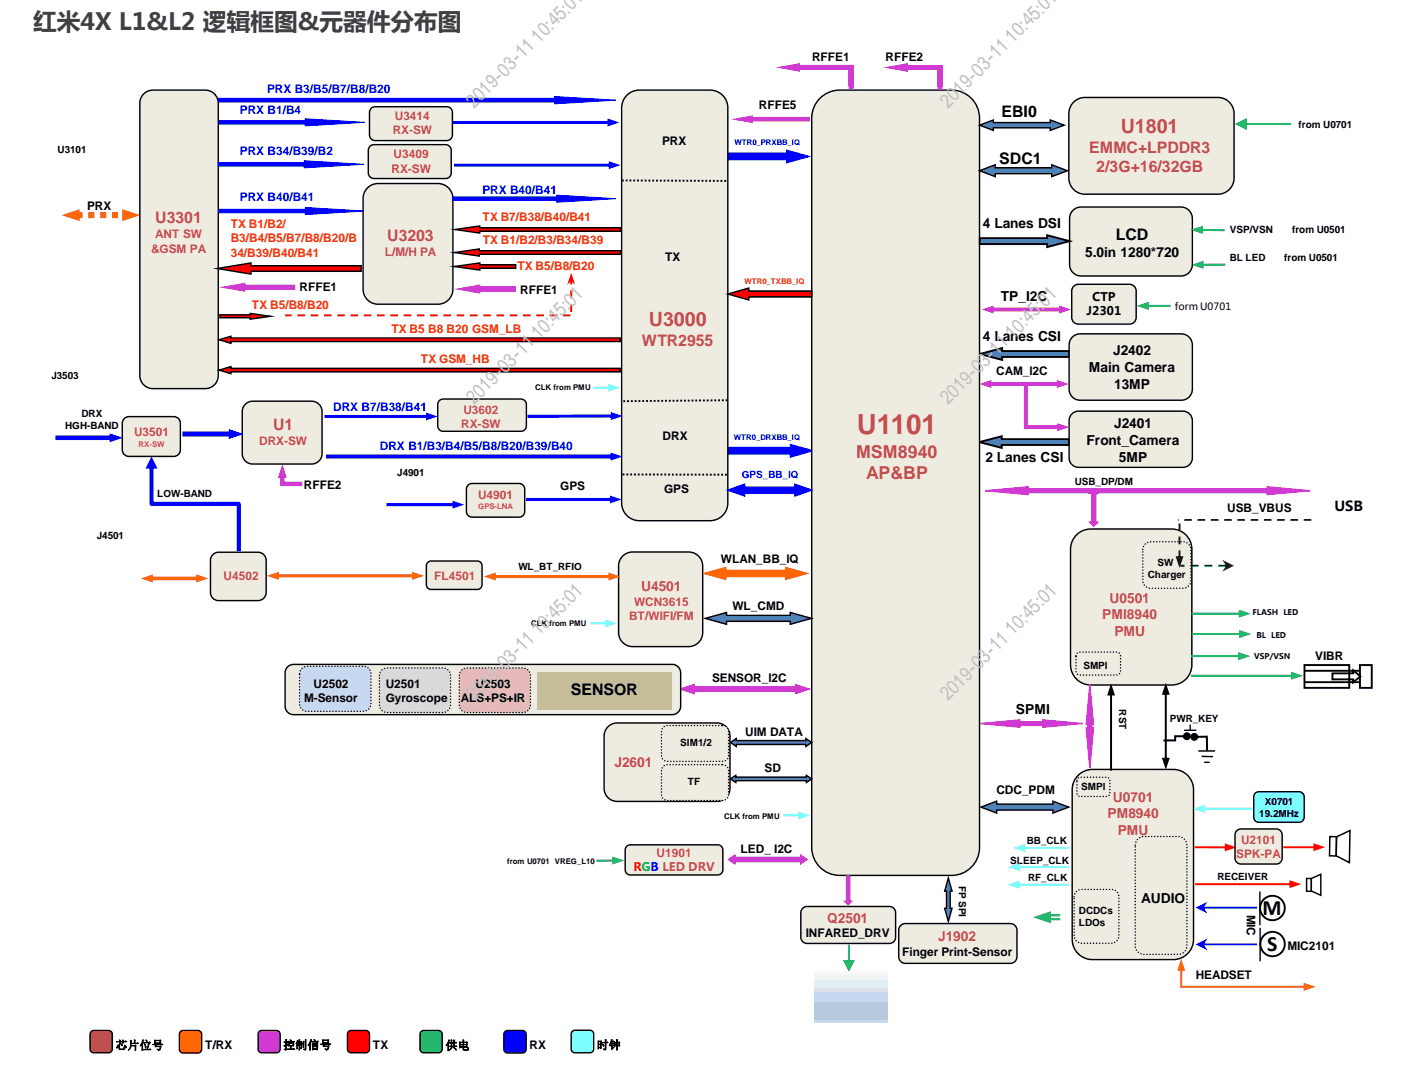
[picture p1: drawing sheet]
<svg xmlns="http://www.w3.org/2000/svg" width="254mm" height="190mm" viewBox="0 0 254 190" stroke-linecap="round" stroke-linejoin="round" font-family="sans-serif">
<path d="M111.9 151.1l.7-.3h15.6a.9 .9 0 0 1 .9 .9v3.6a.9 .9 0 0 1-.9 .9h-15.6a.9 .9 0 0 1-.9-.9v-3.6z" fill-rule="evenodd" fill="#eeece1"/>
<path d="M111.9 151.1l.7-.3h15.6a.9 .9 0 0 1 .9 .9v3.6a.9 .9 0 0 1-.9 .9h-15.6a.9 .9 0 0 1-.9-.9v-3.6z" fill="none" stroke="#000" stroke-width=".25"/>
<path d="M78.5 71.5l.6-.3h14a.96 .96 0 0 1 .9 1v3.8a.96 .96 0 0 1-.9 1h-14a.96 .96 0 0 1-.9-1v-3.8z" fill-rule="evenodd" fill="#eeece1"/>
<path d="M78.5 71.5l.6-.3h14a.96 .96 0 0 1 .9 1v3.8a.96 .96 0 0 1-.9 1h-14a.96 .96 0 0 1-.9-1v-3.8z" fill="none" stroke="#000" stroke-width=".25"/>
<path d="M129.3 27.4h11.3v-.5l3.7 1-3.7 1.1v-.5h-11.3z" fill-rule="evenodd" fill="#00f"/>
<path d="M129.3 27.4h11.3v-.5l3.7 1-3.7 1.1v-.5h-11.3z" fill="none" stroke="#00f" stroke-width=".34"/>
<path d="M130 79.9h11.2v-.5l3.8 1.1-3.8 1v-.5h-11.2z" fill-rule="evenodd" fill="#00f"/>
<path d="M130 79.9h11.2v-.5l3.8 1.1-3.8 1v-.5h-11.2z" fill="none" stroke="#00f" stroke-width=".34"/>
<path d="M175 63.2l4-1.1v.6h12.1v1h-12.1v.6z" fill-rule="evenodd" fill="#4f81bd"/>
<path d="M175 63.2l4-1.1v.6h12.1v1h-12.1v.6z" fill="none" stroke="#000" stroke-width=".34"/>
<path d="M174.9 78.9l4-1v.5h12v1h-12v.6z" fill-rule="evenodd" fill="#4f81bd"/>
<path d="M174.9 78.9l4-1v.5h12v1h-12v.6z" fill="none" stroke="#000" stroke-width=".34"/>
<path d="M146.2 17.9a5 5 0 0 1 3.8-1.8h20a5 5 0 0 1 5 5v130.2a5 5 0 0 1-5 5h-20a5 5 0 0 1-5-5v-130.2a5 5 0 0 1 1.2-3.2z" fill-rule="evenodd" fill="#eeece1"/>
<path d="M146.2 17.9a5 5 0 0 1 3.8-1.8h20a5 5 0 0 1 5 5v130.2a5 5 0 0 1-5 5h-20a5 5 0 0 1-5-5v-130.2a5 5 0 0 1 1.2-3.2z" fill="none" stroke="#000" stroke-width=".25"/>
<path d="M112 17a3.2 3.2 0 0 1 2.2-.9h12.6a3.2 3.2 0 0 1 3.2 3.1v70.6a3.2 3.2 0 0 1-3.2 3.2h-12.6a3.2 3.2 0 0 1-3.2-3.2v-70.6a3.2 3.2 0 0 1 1-2.2z" fill-rule="evenodd" fill="#eeece1"/>
<path d="M112 17a3.2 3.2 0 0 1 2.2-.9h12.6a3.2 3.2 0 0 1 3.2 3.1v70.6a3.2 3.2 0 0 1-3.2 3.2h-12.6a3.2 3.2 0 0 1-3.2-3.2v-70.6a3.2 3.2 0 0 1 1-2.2z" fill="none" stroke="#000" stroke-width=".25"/>
<path d="M192 18l1.1-.5 .7-.1h23.8a2.88 2.88 0 0 1 2.8 2.9v11.5a2.88 2.88 0 0 1-2.8 2.9h-23.8a2.88 2.88 0 0 1-2.9-2.9v-11.5a2.87 2.87 0 0 1 1.1-2.3z" fill-rule="evenodd" fill="#eeece1"/>
<path d="M192 18l1.1-.5 .7-.1h23.8a2.88 2.88 0 0 1 2.8 2.9v11.5a2.88 2.88 0 0 1-2.8 2.9h-23.8a2.88 2.88 0 0 1-2.9-2.9v-11.5a2.87 2.87 0 0 1 1.1-2.3z" fill="none" stroke="#000" stroke-width=".25"/>
<path d="M191.5 60.2l.9-.5 .5-.1h18.1a1.98 1.98 0 0 1 2 2v7.9a1.98 1.98 0 0 1-2 2h-18.1a1.98 1.98 0 0 1-1.9-2v-7.9v-.5z" fill-rule="evenodd" fill="#eeece1"/>
<path d="M191.5 60.2l.9-.5 .5-.1h18.1a1.98 1.98 0 0 1 2 2v7.9a1.98 1.98 0 0 1-2 2h-18.1a1.98 1.98 0 0 1-1.9-2v-7.9v-.5z" fill="none" stroke="#000" stroke-width=".25"/>
<path d="M191.7 37.6l.9-.6h.5h17.8a2.06 2.06 0 0 1 2.1 2v8.2a2.06 2.06 0 0 1-2.1 2.1h-17.8a2.06 2.06 0 0 1-2-2.1v-8.2v-.5z" fill-rule="evenodd" fill="#eeece1"/>
<path d="M191.7 37.6l.9-.6h.5h17.8a2.06 2.06 0 0 1 2.1 2v8.2a2.06 2.06 0 0 1-2.1 2.1h-17.8a2.06 2.06 0 0 1-2-2.1v-8.2v-.5z" fill="none" stroke="#000" stroke-width=".25"/>
<path d="M191.5 73.9l.7-.4 .4-.1h18.7a1.67 1.67 0 0 1 1.7 1.7v6.7a1.67 1.67 0 0 1-1.7 1.6h-18.7a1.67 1.67 0 0 1-1.6-1.6v-6.7v-.5z" fill-rule="evenodd" fill="#eeece1"/>
<path d="M191.5 73.9l.7-.4 .4-.1h18.7a1.67 1.67 0 0 1 1.7 1.7v6.7a1.67 1.67 0 0 1-1.7 1.6h-18.7a1.67 1.67 0 0 1-1.6-1.6v-6.7v-.5z" fill="none" stroke="#000" stroke-width=".25"/>
<path d="M83.6 86.6l.7-.3h8.4a1 1 0 0 1 1 1v4a1 1 0 0 1-1 1h-8.4a1 1 0 0 1-1-1v-4z" fill-rule="evenodd" fill="#eeece1"/>
<path d="M83.6 86.6l.7-.3h8.4a1 1 0 0 1 1 1v4a1 1 0 0 1-1 1h-8.4a1 1 0 0 1-1-1v-4z" fill="none" stroke="#000" stroke-width=".25"/>
<path d="M111.1 32.2l18.9 .1M111.3 71.6l18.7-.1M111.2 84.7l19 .1" fill="none" stroke="#000" stroke-width=".34" stroke-dasharray=".3 .3" stroke-linecap="butt"/>
<path d="M130 87.5l3-1.1v.6h9v-.6l3 1.1-3 1.1v-.6h-9v.6z" fill-rule="evenodd" fill="#00f"/>
<path d="M130 87.5l3-1.1v.6h9v-.6l3 1.1-3 1.1v-.6h-9v.6z" fill="none" stroke="#00f" stroke-width=".25"/>
<path d="M175 30.5l2.8-1.1v.6h10.1v-.6l2.8 1.1-2.8 1v-.5h-10.1v.5z" fill-rule="evenodd" fill="#4f81bd"/>
<path d="M175 30.5l2.8-1.1v.6h10.1v-.6l2.8 1.1-2.8 1v-.5h-10.1v.5z" fill="none" stroke="#000" stroke-width=".25"/>
<path d="M175 22.4l2.4-1v.5h10.2v-.5l2.5 1-2.5 .9v-.5h-10.2v.5z" fill-rule="evenodd" fill="#4f81bd"/>
<path d="M175 22.4l2.4-1v.5h10.2v-.5l2.5 1-2.5 .9v-.5h-10.2v.5z" fill="none" stroke="#000" stroke-width=".25"/>
<path d="M111.4 99.1l1-.5h.6h10a2.51 2.51 0 0 1 2.5 2.5v11.8a2.51 2.51 0 0 1-2.5 2.5h-10a2.51 2.51 0 0 1-2.5-2.5v-11.8a2.5 2.5 0 0 1 .9-2z" fill-rule="evenodd" fill="#eeece1"/>
<path d="M111.4 99.1l1-.5h.6h10a2.51 2.51 0 0 1 2.5 2.5v11.8a2.51 2.51 0 0 1-2.5 2.5h-10a2.51 2.51 0 0 1-2.5-2.5v-11.8a2.5 2.5 0 0 1 .9-2z" fill="none" stroke="#000" stroke-width=".25"/>
<path d="M126 102.4l3.6-1v.5h10.8v-.5l3.6 1-3.6 1v-.5h-10.8v.5z" fill-rule="evenodd" fill="#f60"/>
<path d="M126 102.4l3.6-1v.5h10.8v-.5l3.6 1-3.6 1v-.5h-10.8v.5z" fill="none" stroke="#f60" stroke-width=".34"/>
<path d="M126 110.4l3.8-1.1v.6h11.4v-.6l3.7 1.1-3.7 1.1v-.6h-11.4v.6z" fill-rule="evenodd" fill="#4f81bd"/>
<path d="M126 110.4l3.8-1.1v.6h11.4v-.6l3.7 1.1-3.7 1.1v-.6h-11.4v.6z" fill="none" stroke="#000" stroke-width=".25"/>
<path d="M26.9 103h8.5v.6h-8.5zM25.2 103.3l2.1-.7v1.4zM35.1 102.6l2.1 .7-2.1 .7z" fill="#f60"/>
<path d="M37.9 99.2l.7-.5 .4-.1h7.1a1.44 1.44 0 0 1 1.4 1.4v5.8a1.44 1.44 0 0 1-1.4 1.4h-7.1a1.44 1.44 0 0 1-1.4-1.4v-5.8z" fill-rule="evenodd" fill="#eeece1"/>
<path d="M37.9 99.2l.7-.5 .4-.1h7.1a1.44 1.44 0 0 1 1.4 1.4v5.8a1.44 1.44 0 0 1-1.4 1.4h-7.1a1.44 1.44 0 0 1-1.4-1.4v-5.8z" fill="none" stroke="#000" stroke-width=".25"/>
<path d="M105.5 111.1v.4h2.9v-.4zM108.1 110.6v1.4l2.1-.7z" fill="#6ff"/>
<path d="M94 88.9h15.3v.6h-15.3zM108.9 88.5l2.2 .7-2.2 .7z" fill="#00f"/>
<path d="M130 52.5l3.8-1.1v.6h11.2v1h-11.2v.6z" fill-rule="evenodd" fill="#f00"/>
<path d="M130 52.5l3.8-1.1v.6h11.2v1h-11.2v.6z" fill="none" stroke="#000" stroke-width=".25"/>
<path d="M214.5 40.9h4.2v.4l-4.2-.1zM212.7 41l2.2-.7-.1 1.5z" fill="#00b050"/>
<path d="M32.2 184.2l.5-.2h2.7a.66 .66 0 0 1 .6 .6v2.7a.66 .66 0 0 1-.6 .7h-2.7a.66 .66 0 0 1-.7-.7v-2.7z" fill-rule="evenodd" fill="#f60"/>
<path d="M32.2 184.2l.5-.2h2.7a.66 .66 0 0 1 .6 .6v2.7a.66 .66 0 0 1-.6 .7h-2.7a.66 .66 0 0 1-.7-.7v-2.7z" fill="none" stroke="#000" stroke-width=".25"/>
<path d="M62.3 184.2l.4-.2h2.6a.66 .66 0 0 1 .7 .6v2.7a.66 .66 0 0 1-.7 .7h-2.6a.66 .66 0 0 1-.6-.7v-2.7z" fill-rule="evenodd" fill="#f00"/>
<path d="M62.3 184.2l.4-.2h2.6a.66 .66 0 0 1 .7 .6v2.7a.66 .66 0 0 1-.7 .7h-2.6a.66 .66 0 0 1-.6-.7v-2.7z" fill="none" stroke="#000" stroke-width=".25"/>
<path d="M90.2 184.2l.5-.2h2.6a.66 .66 0 0 1 .7 .6v2.7a.66 .66 0 0 1-.7 .7h-2.6a.66 .66 0 0 1-.7-.7v-2.7z" fill-rule="evenodd" fill="#00f"/>
<path d="M90.2 184.2l.5-.2h2.6a.66 .66 0 0 1 .7 .6v2.7a.66 .66 0 0 1-.7 .7h-2.6a.66 .66 0 0 1-.7-.7v-2.7z" fill="none" stroke="#000" stroke-width=".25"/>
<path d="M75.2 184.2l.5-.2h2.6a.66 .66 0 0 1 .7 .6v2.7a.66 .66 0 0 1-.7 .7h-2.6a.66 .66 0 0 1-.7-.7v-2.7z" fill-rule="evenodd" fill="#00b050"/>
<path d="M75.2 184.2l.5-.2h2.6a.66 .66 0 0 1 .7 .6v2.7a.66 .66 0 0 1-.7 .7h-2.6a.66 .66 0 0 1-.7-.7v-2.7z" fill="none" stroke="#000" stroke-width=".25"/>
<path d="M16.3 184.2l.4-.2h2.7a.66 .66 0 0 1 .7 .6v2.7a.66 .66 0 0 1-.7 .7h-2.7a.66 .66 0 0 1-.6-.7v-2.7z" fill-rule="evenodd" fill="#c0504d"/>
<path d="M16.3 184.2l.4-.2h2.7a.66 .66 0 0 1 .7 .6v2.7a.66 .66 0 0 1-.7 .7h-2.7a.66 .66 0 0 1-.6-.7v-2.7z" fill="none" stroke="#000" stroke-width=".25"/>
<path d="M46.3 184.2l.5-.2h2.6a.66 .66 0 0 1 .6 .6v2.7a.66 .66 0 0 1-.6 .7h-2.6a.66 .66 0 0 1-.7-.7v-2.7z" fill-rule="evenodd" fill="#d03ad2"/>
<path d="M46.3 184.2l.5-.2h2.6a.66 .66 0 0 1 .6 .6v2.7a.66 .66 0 0 1-.6 .7h-2.6a.66 .66 0 0 1-.7-.7v-2.7z" fill="none" stroke="#000" stroke-width=".25"/>
<path d="M102.2 184.1l.5-.2h2.7a.67 .67 0 0 1 .6 .7v2.7a.67 .67 0 0 1-.6 .7h-2.7a.67 .67 0 0 1-.7-.7v-2.7z" fill-rule="evenodd" fill="#6ff"/>
<path d="M102.2 184.1l.5-.2h2.7a.67 .67 0 0 1 .6 .7v2.7a.67 .67 0 0 1-.6 .7h-2.7a.67 .67 0 0 1-.7-.7v-2.7z" fill="none" stroke="#000" stroke-width=".25"/>
<path d="M175 42.5h12v-.5l4.1 1.1-4.1 1v-.5h-12z" fill-rule="evenodd" fill="#4f81bd"/>
<path d="M175 42.5h12v-.5l4.1 1.1-4.1 1v-.5h-12z" fill="none" stroke="#000" stroke-width=".34"/>
<path d="M43.8 72.2l.8-.5 .5-.1h10.6a1.87 1.87 0 0 1 1.8 1.9v7.5a1.87 1.87 0 0 1-1.8 1.8h-10.6a1.87 1.87 0 0 1-1.8-1.8v-7.5v-.5z" fill-rule="evenodd" fill="#eeece1"/>
<path d="M43.8 72.2l.8-.5 .5-.1h10.6a1.87 1.87 0 0 1 1.8 1.9v7.5a1.87 1.87 0 0 1-1.8 1.8h-10.6a1.87 1.87 0 0 1-1.8-1.8v-7.5v-.5z" fill="none" stroke="#000" stroke-width=".25"/>
<path d="M69 89.8h12.2v.6h-12.2zM80.8 89.4l2.2 .7-2.2 .7z" fill="#00f"/>
<path d="M214.6 47.1v.3h4.3v-.3zM212.9 47.3l2.1 .7v-1.4z" fill="#00b050"/>
<path d="M130.5 139.1l.9-.7v.3h12.6v-.3l1 .7-1 .6v-.3h-12.6v.3z" fill-rule="evenodd" fill="#4f81bd"/>
<path d="M130.5 139.1l.9-.7v.3h12.6v-.3l1 .7-1 .6v-.3h-12.6v.3z" fill="none" stroke="#000" stroke-width=".25"/>
<path d="M130.5 132.6l1-.7v.3h12.5v-.3l1 .7-1 .7v-.4h-12.5v.4z" fill-rule="evenodd" fill="#4f81bd"/>
<path d="M130.5 132.6l1-.7v.3h12.5v-.3l1 .7-1 .7v-.4h-12.5v.4z" fill="none" stroke="#000" stroke-width=".25"/>
<path d="M108.4 129.9a2.33 2.33 0 0 1 1.8-.8h17.9a2.33 2.33 0 0 1 2.3 2.3v9.4a2.33 2.33 0 0 1-2.3 2.3h-17.9a2.33 2.33 0 0 1-2.3-2.3v-9.4l.1-.5z" fill-rule="evenodd" fill="#eeece1"/>
<path d="M108.4 129.9a2.33 2.33 0 0 1 1.8-.8h17.9a2.33 2.33 0 0 1 2.3 2.3v9.4a2.33 2.33 0 0 1-2.3 2.3h-17.9a2.33 2.33 0 0 1-2.3-2.3v-9.4l.1-.5z" fill="none" stroke="#000" stroke-width=".25"/>
<path d="M118.6 129.7l.6-.2h9.9a1.06 1.06 0 0 1 1 1.1v4.3a1.06 1.06 0 0 1-1 1h-9.9a1.06 1.06 0 0 1-1-1v-4.3v-.3z" fill-rule="evenodd" fill="#eeece1"/>
<path d="M118.6 129.7l.6-.2h9.9a1.06 1.06 0 0 1 1 1.1v4.3a1.06 1.06 0 0 1-1 1h-9.9a1.06 1.06 0 0 1-1-1v-4.3v-.3z" fill="none" stroke="#000" stroke-width=".25" stroke-dasharray="0 .5"/>
<path d="M118.6 136.7l.6-.2h9.9a1.06 1.06 0 0 1 1 1.1v4.3a1.06 1.06 0 0 1-1 1h-9.9a1.06 1.06 0 0 1-1-1v-4.3v-.3z" fill-rule="evenodd" fill="#eeece1"/>
<path d="M118.6 136.7l.6-.2h9.9a1.06 1.06 0 0 1 1 1.1v4.3a1.06 1.06 0 0 1-1 1h-9.9a1.06 1.06 0 0 1-1-1v-4.3v-.3z" fill="none" stroke="#000" stroke-width=".25" stroke-dasharray="0 .5"/>
<path d="M121.5 123l2.5-.8v.4h18.1v-.4l2.5 .8-2.5 .8v-.4h-18.1v.4z" fill-rule="evenodd" fill="#d03ad2"/>
<path d="M121.5 123l2.5-.8v.4h18.1v-.4l2.5 .8-2.5 .8v-.4h-18.1v.4z" fill="none" stroke="#d03ad2" stroke-width=".25"/>
<path d="M51.2 119.2l.8-.5 .4-.1h67.7a1.5 1.5 0 0 1 1.5 1.5v6a1.5 1.5 0 0 1-1.5 1.5h-67.7a1.5 1.5 0 0 1-1.5-1.5v-6z" fill-rule="evenodd" fill="#eeece1"/>
<path d="M51.2 119.2l.8-.5 .4-.1h67.7a1.5 1.5 0 0 1 1.5 1.5v6a1.5 1.5 0 0 1-1.5 1.5h-67.7a1.5 1.5 0 0 1-1.5-1.5v-6z" fill="none" stroke="#000" stroke-width=".25"/>
<path d="M96 120h23.9v6.7h-23.9z" fill-rule="evenodd" fill="#c4bd97"/>
<path d="M53.8 119.5l.6-.5h.4h10.1a1.34 1.34 0 0 1 1.4 1.3v5.4a1.34 1.34 0 0 1-1.4 1.3h-10.1a1.34 1.34 0 0 1-1.3-1.3v-5.4z" fill-rule="evenodd" fill="#c6d9f1"/>
<path d="M53.8 119.5l.6-.5h.4h10.1a1.34 1.34 0 0 1 1.4 1.3v5.4a1.34 1.34 0 0 1-1.4 1.3h-10.1a1.34 1.34 0 0 1-1.3-1.3v-5.4z" fill="none" stroke="#000" stroke-width=".25" stroke-dasharray="0 .5"/>
<path d="M68 119.8l.7-.5h.4h10a1.32 1.32 0 0 1 1.4 1.3v5.3a1.32 1.32 0 0 1-1.4 1.3h-10a1.32 1.32 0 0 1-1.3-1.3v-5.3z" fill-rule="evenodd" fill="#d9d9d9"/>
<path d="M68 119.8l.7-.5h.4h10a1.32 1.32 0 0 1 1.4 1.3v5.3a1.32 1.32 0 0 1-1.4 1.3h-10a1.32 1.32 0 0 1-1.3-1.3v-5.3z" fill="none" stroke="#000" stroke-width=".25" stroke-dasharray="0 .5"/>
<path d="M82.3 119.8l.6-.5h.5h10a1.32 1.32 0 0 1 1.3 1.3v5.3a1.32 1.32 0 0 1-1.3 1.3h-10a1.32 1.32 0 0 1-1.4-1.3v-5.3z" fill-rule="evenodd" fill="#e6b9b8"/>
<path d="M82.3 119.8l.6-.5h.5h10a1.32 1.32 0 0 1 1.3 1.3v5.3a1.32 1.32 0 0 1-1.3 1.3h-10a1.32 1.32 0 0 1-1.4-1.3v-5.3z" fill="none" stroke="#000" stroke-width=".25" stroke-dasharray="0 .5"/>
<g fill="#6ff">
<path d="M106 69v.4h3v-.4zM108.6 68.5v1.4l2.1-.7z"/>
<path d="M140 145.4v.4h2.9v-.4zM142.6 144.9v1.4l2.1-.7z"/>
</g>
<path d="M161 165.1l.7-.2h18.8a1.18 1.18 0 0 1 1.2 1.2v4.7a1.18 1.18 0 0 1-1.2 1.2h-18.8a1.18 1.18 0 0 1-1.2-1.2v-4.7l.1-.4z" fill-rule="evenodd" fill="#eeece1"/>
<path d="M161 165.1l.7-.2h18.8a1.18 1.18 0 0 1 1.2 1.2v4.7a1.18 1.18 0 0 1-1.2 1.2h-18.8a1.18 1.18 0 0 1-1.2-1.2v-4.7l.1-.4z" fill="none" stroke="#000" stroke-width=".25"/>
<path d="M169.4 156.8l.7 2.3h-.4v3.1h.4l-.7 2.3-.7-2.3h.4v-3.1h-.4z" fill-rule="evenodd" fill="#4f81bd"/>
<path d="M169.4 156.8l.7 2.3h-.4v3.1h.4l-.7 2.3-.7-2.3h.4v-3.1h-.4z" fill="none" stroke="#000" stroke-width=".25"/>
<path d="M222.4 22h8.2v.3h-8.2zM220.6 22.1l2.1-1v2.1z" fill="#00b050"/>
<g fill="#00f">
<path d="M94.2 74v.6h15.3v-.6zM109.1 73.6v1.4l2.1-.7z"/>
<path d="M58 74.1v.5h18.4v-.5zM76.1 73.7v1.4l2.1-.7z"/>
</g>
<path d="M175.1 129.2l7.1-.7v.4h4v-.4l7.1 .7-7.1 .6v-.3h-4v.3z" fill-rule="evenodd" fill="#d03ad2"/>
<path d="M175.1 129.2l7.1-.7v.4h4v-.4l7.1 .7-7.1 .6v-.3h-4v.3z" fill="none" stroke="#d03ad2" stroke-width=".25"/>
<path d="M192.3 95.5a3.6 3.6 0 0 1 2.5-1.1h14.5a3.6 3.6 0 0 1 3.6 3.7v20.6a3.6 3.6 0 0 1-3.6 3.6h-14.5a3.6 3.6 0 0 1-3.6-3.6v-20.6a3.6 3.6 0 0 1 1.1-2.6z" fill-rule="evenodd" fill="#eeece1"/>
<path d="M192.3 95.5a3.6 3.6 0 0 1 2.5-1.1h14.5a3.6 3.6 0 0 1 3.6 3.7v20.6a3.6 3.6 0 0 1-3.6 3.6h-14.5a3.6 3.6 0 0 1-3.6-3.6v-20.6a3.6 3.6 0 0 1 1.1-2.6z" fill="none" stroke="#000" stroke-width=".25"/>
<path d="M224.2 141.6l.7-.2h7.2a.91 .91 0 0 1 .9 .9v3.6a.91 .91 0 0 1-.9 .9h-7.2a.91 .91 0 0 1-1-.9v-3.6z" fill-rule="evenodd" fill="#6ff"/>
<path d="M224.2 141.6l.7-.2h7.2a.91 .91 0 0 1 .9 .9v3.6a.91 .91 0 0 1-.9 .9h-7.2a.91 .91 0 0 1-1-.9v-3.6z" fill="none" stroke="#000" stroke-width=".25"/>
<path d="M192.6 138.4a3.6 3.6 0 0 1 2.5-1h14.5a3.6 3.6 0 0 1 3.6 3.6v26.7a3.6 3.6 0 0 1-3.6 3.6h-14.5a3.6 3.6 0 0 1-3.6-3.6v-26.7a3.6 3.6 0 0 1 1.1-2.6z" fill-rule="evenodd" fill="#eeece1"/>
<path d="M192.6 138.4a3.6 3.6 0 0 1 2.5-1h14.5a3.6 3.6 0 0 1 3.6 3.6v26.7a3.6 3.6 0 0 1-3.6 3.6h-14.5a3.6 3.6 0 0 1-3.6-3.6v-26.7a3.6 3.6 0 0 1 1.1-2.6z" fill="none" stroke="#000" stroke-width=".25"/>
<path d="M204.4 97.3l.7-.5 .4-.1h5.8a1.38 1.38 0 0 1 1.4 1.4v5.5a1.38 1.38 0 0 1-1.4 1.4h-5.8a1.38 1.38 0 0 1-1.4-1.4v-5.5z" fill-rule="evenodd" fill="#eeece1"/>
<path d="M204.4 97.3l.7-.5 .4-.1h5.8a1.38 1.38 0 0 1 1.4 1.4v5.5a1.38 1.38 0 0 1-1.4 1.4h-5.8a1.38 1.38 0 0 1-1.4-1.4v-5.5z" fill="none" stroke="#000" stroke-width=".25" stroke-dasharray="0 .5"/>
<path d="M192.4 159l.8-.2h5.3a1.33 1.33 0 0 1 1.4 1.3v7a1.33 1.33 0 0 1-1.4 1.3h-5.3a1.33 1.33 0 0 1-1.3-1.3v-7v-.4z" fill-rule="evenodd" fill="#eeece1"/>
<path d="M192.4 159l.8-.2h5.3a1.33 1.33 0 0 1 1.4 1.3v7a1.33 1.33 0 0 1-1.4 1.3h-5.3a1.33 1.33 0 0 1-1.3-1.3v-7v-.4z" fill="none" stroke="#000" stroke-width=".25" stroke-dasharray="0 .5"/>
<path d="M211.5 130.4h2.2M212.6 129.4v.9M214 134.1h3M214.6 135l2.1 .1M215.1 136.1h1" fill="none" stroke="#000" stroke-width=".25"/>
<g fill="#000">
<path d="M207.8 132v.4h2.3v-1l-.2 .2h2.1v-.3h-2.3v.9l.2-.2zM211.3 131.4a.71 .71 0 0 0 1.4 0 .71 .71 0 0 0-1.4 0z"/>
<path d="M213.3 131.4v.3h2.3l-.2-.2v2.5h.4l-.1-2.7zM212.6 131.6a.71 .71 0 0 0 1.4 0 .71 .71 0 0 0-1.4 0z"/>
</g>
<path d="M234.2 92.8h-23.8" fill="none" stroke="#060" stroke-width=".34" stroke-dasharray="1.4 1" stroke-linecap="butt"/>
<path d="M187.2 163.9h2.2v.4h-2.2zM187.2 163.2h2.2v.4h-2.2zM184.6 163.8l3.1-1.1v2.1z" fill="#00b050"/>
<path d="M176 87.6l7.6-.7v.4h42.8v-.4l7.6 .7-7.6 .7v-.3h-42.8v.3z" fill-rule="evenodd" fill="#d03ad2"/>
<path d="M176 87.6l7.6-.7v.4h42.8v-.4l7.6 .7-7.6 .7v-.3h-42.8v.3z" fill="none" stroke="#d03ad2" stroke-width=".25"/>
<g fill="#6ff">
<path d="M182.8 151.2v.4h8.2v-.4zM181 151.4l2.1 .7v-1.4z"/>
<path d="M214.9 144.2v.4h8.8v-.4zM213.1 144.4l2.2 .7v-1.4z"/>
</g>
<g fill="#060">
<path d="M217.6 100.8v.4h1.4v-.4zM215.1 100.8v.4h1.4v-.4zM212.7 100.8v.4h1.4v-.4zM210.8 100.8v.4h.8v-.4zM218.3 99.9l.7 1.1-.7 1.1 2.1-1.1z"/>
<path d="M210.5 98.3v1.4h.4v-1.4zM210.5 95.8v1.4h.4v-1.4zM210.5 93.4v1.3h.4v-1.3zM210 99.3l.7 2.1 .7-2.1z"/>
</g>
<path d="M194.7 122.2l.6 7.2h-.3v.6h.3l-.6 7.1-.7-7.1h.3v-.6h-.3z" fill-rule="evenodd" fill="#d03ad2"/>
<path d="M194.7 122.2l.6 7.2h-.3v.6h.3l-.6 7.1-.7-7.1h.3v-.6h-.3z" fill="none" stroke="#d03ad2" stroke-width=".25"/>
<g fill="#000">
<path d="M198.3 123.8h.3v13.8h-.3zM198.5 122l.7 2.2h-1.4z"/>
<path d="M208.1 123.7h.3v12h-.3zM207.5 135.3h1.4l-.7 2.1zM208.2 121.9l.7 2.1h-1.4z"/>
</g>
<path d="M192.4 116.6l.5-.2h6.6a.69 .69 0 0 1 .7 .7v2.7a.69 .69 0 0 1-.7 .7h-6.6a.69 .69 0 0 1-.7-.7v-2.7z" fill-rule="evenodd" fill="#eeece1"/>
<path d="M192.4 116.6l.5-.2h6.6a.69 .69 0 0 1 .7 .7v2.7a.69 .69 0 0 1-.7 .7h-6.6a.69 .69 0 0 1-.7-.7v-2.7z" fill="none" stroke="#000" stroke-width=".25" stroke-dasharray="0 .5"/>
<path d="M192.6 138.8h5.4l.2 .5v2.6l-.5 .3-5.1-.1-.2-.5v-2.3z" fill-rule="evenodd" fill="#eeece1"/>
<path d="M192.6 138.8h5.4l.2 .5v2.6l-.5 .3-5.1-.1-.2-.5v-2.3z" fill="none" stroke="#000" stroke-width=".25" stroke-dasharray="0 .5"/>
<g fill="#00b050">
<path d="M212.8 109.4v.3h8.8v-.3zM221.3 108.9v1.4l2.1-.7z"/>
<path d="M212.9 113v.4h8.8v-.4zM221.4 112.5v1.4l2.1-.7z"/>
<path d="M212.7 117v.3h8.8v-.3zM221.2 116.4v1.4l2.1-.7z"/>
</g>
<path d="M181.8 157.8v.3h9.2v-.3zM180 157.9l2.1 .8v-1.5z" fill="#6ff"/>
<path d="M203.4 149.6l.9-.2h6.2a1.54 1.54 0 0 1 1.5 1.5v18a1.54 1.54 0 0 1-1.5 1.5h-6.2a1.54 1.54 0 0 1-1.5-1.5v-18l.1-.5z" fill-rule="evenodd" fill="#eeece1"/>
<path d="M203.4 149.6l.9-.2h6.2a1.54 1.54 0 0 1 1.5 1.5v18a1.54 1.54 0 0 1-1.5 1.5h-6.2a1.54 1.54 0 0 1-1.5-1.5v-18l.1-.5z" fill="none" stroke="#000" stroke-width=".25" stroke-dasharray="0 .5"/>
<path d="M237.5 149.4h1.2v3.4h-1.2zM238.7 149.4l2.4-1.1-.1 5.7-2.3-1.2z" fill="none" stroke="#000" stroke-width=".26"/>
<g fill="#f00">
<path d="M213.4 151.1h5.7v.4l-5.7-.1zM218.8 150.6l2.1 .7-2.1 .7z"/>
<path d="M213.4 157.7h17.3v.3h-17.3zM230.3 157.2l2.2 .7-2.2 .7z"/>
</g>
<path d="M210.8 173h.4v3.2l-.2-.2h22.2v.4h-22.4zM211 171.2l.7 2.1h-1.4zM232.9 175.5l2.1 .7-2.1 .7z" fill="#f60"/>
<g fill="none" stroke="#000" stroke-width=".34">
<path d="M233 118.7h8v4.1h-8zM233 119.8h10M242.9 118.7h2.1v4.1h-2.1zM233 121.8h10M238 120.2h3.7v-.5l1.3 1.1-1.3 1v-.5h-3.7z"/>
<circle cx="227.3" cy="162.1" r="2.19"/>
</g>
<path d="M225 159.2v6M233.4 156.8h.8v2.3h-.8zM234.2 156.9l1.7-.8v3.8l-1.7-.8z" fill="none" stroke="#000" stroke-width=".25"/>
<path d="M229.2 151.1h5.8v.3h-5.8zM234.6 150.6l2.1 .7-2.1 .7z" fill="#f00"/>
<path d="M220.8 148.4l.5-.3 .3-.1h6.4a1.05 1.05 0 0 1 1 1v4.2a1.05 1.05 0 0 1-1 1.1h-6.4a1.05 1.05 0 0 1-1-1.1v-4.2z" fill-rule="evenodd" fill="#eeece1"/>
<path d="M220.8 148.4l.5-.3 .3-.1h6.4a1.05 1.05 0 0 1 1 1v4.2a1.05 1.05 0 0 1-1 1.1h-6.4a1.05 1.05 0 0 1-1-1.1v-4.2z" fill="none" stroke="#000" stroke-width=".25"/>
<path d="M181.8 154.6v.4h9.2v-.4zM180 154.8l2.1 .7v-1.4z" fill="#6ff"/>
<circle cx="227.3" cy="168.6" r="2.18" fill="none" stroke="#000" stroke-width=".34"/>
<path d="M225.1 165.7v5.9" fill="none" stroke="#000" stroke-width=".25"/>
<g fill="#00f">
<path d="M215 161.9h9.6v.3h-9.6zM213.6 162.1l2.1-1.1-.7 1.1 .7 1z"/>
<path d="M215 168.4h9.6v.4h-9.6zM213.6 168.6l2.1-1-.7 1 .7 1.1z"/>
</g>
<g fill="#00b050">
<path d="M212.7 120.5v.3h18.3v-.3zM230.6 119.9v1.5l2.1-.8z"/>
<path d="M106.6 153.5v.3h3.1v-.3zM109.4 152.9v1.5l2.1-.8z"/>
</g>
<path d="M130.1 153.5l1.2-.8v.4h11.7v-.4l1.1 .8-1.1 .7v-.4h-11.7v.4z" fill-rule="evenodd" fill="#d03ad2"/>
<path d="M130.1 153.5l1.2-.8v.4h11.7v-.4l1.1 .8-1.1 .7v-.4h-11.7v.4z" fill="none" stroke="#d03ad2" stroke-width=".25"/>
<path d="M131.5 21.3l2.8-.5v.2h10.2v.5h-10.2v.3z" fill-rule="evenodd" fill="#d03ad2"/>
<path d="M131.5 21.3l2.8-.5v.2h10.2v.5h-10.2v.3z" fill="none" stroke="#d03ad2" stroke-width=".34"/>
<path d="M143.3 162.3l.5-.4 .3-.1h14.8a1.1 1.1 0 0 1 1.1 1.1v4.4a1.1 1.1 0 0 1-1.1 1.1h-14.8a1.1 1.1 0 0 1-1.1-1.1v-4.4z" fill-rule="evenodd" fill="#eeece1"/>
<path d="M143.3 162.3l.5-.4 .3-.1h14.8a1.1 1.1 0 0 1 1.1 1.1v4.4a1.1 1.1 0 0 1-1.1 1.1h-14.8a1.1 1.1 0 0 1-1.1-1.1v-4.4z" fill="none" stroke="#000" stroke-width=".25"/>
<path d="M151.5 168.7h.3v3h-.3zM150.6 171.4h2.1l-1.1 2.1z" fill="#00b050"/>
<path d="M151.3 156.5h.5v4.5h.2l-.5 .5-.5-.5h.3z" fill-rule="evenodd" fill="#d03ad2"/>
<path d="M151.3 156.5h.5v4.5h.2l-.5 .5-.5-.5h.3z" fill="none" stroke="#d03ad2" stroke-width=".35"/>
<path d="M194.7 88l.7-.6 .6 .6h-.3v5.3h.3l-.6 .6-.7-.6h.4v-5.3z" fill-rule="evenodd" fill="#d03ad2"/>
<path d="M194.7 88l.7-.6 .6 .6h-.3v5.3h.3l-.6 .6-.7-.6h.4v-5.3z" fill="none" stroke="#d03ad2" stroke-width=".35"/>
<path d="M145.4 173.5h13.1v9h-13.1z" fill-rule="evenodd" fill="#fff"/>
<path d="M175.2 144.1l2.8-1.1v.6h10.1v-.6l2.8 1.1-2.8 1.1v-.6h-10.1v.6z" fill-rule="evenodd" fill="#4f81bd"/>
<path d="M175.2 144.1l2.8-1.1v.6h10.1v-.6l2.8 1.1-2.8 1.1v-.6h-10.1v.6z" fill="none" stroke="#000" stroke-width=".25"/>
<path d="M88.2 102.7v.5h20.8v-.5zM86.4 102.9l2.1 .7v-1.4zM108.7 102.2v1.4l2.1-.7z" fill="#f60"/>
<path d="M76.4 100.4l.6-.2h8.3a.84 .84 0 0 1 .8 .8v3.4a.84 .84 0 0 1-.8 .8h-8.3a.84 .84 0 0 1-.8-.8v-3.4z" fill-rule="evenodd" fill="#eeece1"/>
<path d="M76.4 100.4l.6-.2h8.3a.84 .84 0 0 1 .8 .8v3.4a.84 .84 0 0 1-.8 .8h-8.3a.84 .84 0 0 1-.8-.8v-3.4z" fill="none" stroke="#000" stroke-width=".25"/>
<path d="M49.5 102.5v.6h24.4v-.6zM47.7 102.8l2.1 .7v-1.4zM73.6 102.1v1.4l2.1-.7z" fill="#f60"/>
<path d="M141 12l1.4-.2v.2h9.6v3.4v-3.4h-9.6v.3z" fill-rule="evenodd" fill="#d03ad2"/>
<path d="M141 12l1.4-.2v.2h9.6v3.4v-3.4h-9.6v.3z" fill="none" stroke="#d03ad2" stroke-width=".89" stroke-linecap="butt"/>
<path d="M191.7 51.2l.5-.4h.4h9.2a1.18 1.18 0 0 1 1.1 1.1v4.8a1.18 1.18 0 0 1-1.1 1.2h-9.2a1.18 1.18 0 0 1-1.2-1.2v-4.8z" fill-rule="evenodd" fill="#eeece1"/>
<path d="M191.7 51.2l.5-.4h.4h9.2a1.18 1.18 0 0 1 1.1 1.1v4.8a1.18 1.18 0 0 1-1.1 1.2h-9.2a1.18 1.18 0 0 1-1.2-1.2v-4.8z" fill="none" stroke="#000" stroke-width=".25"/>
<path d="M204.8 54.4h4.3v.4h-4.3zM203.1 54.6l2.1-.7v1.4z" fill="#00b050"/>
<g fill="#d03ad2">
<path d="M182.9 68.9v7.7h6.3v-.7h-6l.4 .4v-7.4zM188.8 75.5v1.5l2.2-.7z"/>
<path d="M177.1 54.9v.7h12.4v-.7zM175.3 55.3l2.2 .7v-1.5zM189.2 54.5v1.5l2.1-.7z"/>
<path d="M176.7 68.2v.7h12.4v-.7zM174.9 68.6l2.2 .7v-1.5zM188.8 67.8v1.5l2.1-.7z"/>
</g>
<path d="M39.1 21.5h15.4v-.3l10.6 .6-10.6 .7v-.3h-15.4z" fill-rule="evenodd" fill="#00f"/>
<path d="M39.1 21.5h15.4v-.3l10.6 .6-10.6 .7v-.3h-15.4z" fill="none" stroke="#00f" stroke-width=".18"/>
<path d="M25.5 17a2.33 2.33 0 0 1 1.8-.9h9.4a2.33 2.33 0 0 1 2.3 2.3v48.6a2.33 2.33 0 0 1-2.3 2.4h-9.4a2.33 2.33 0 0 1-2.3-2.4v-48.6v-.5z" fill-rule="evenodd" fill="#eeece1"/>
<path d="M25.5 17a2.33 2.33 0 0 1 1.8-.9h9.4a2.33 2.33 0 0 1 2.3 2.3v48.6a2.33 2.33 0 0 1-2.3 2.4h-9.4a2.33 2.33 0 0 1-2.3-2.4v-48.6v-.5z" fill="none" stroke="#000" stroke-width=".25"/>
<path d="M13.7 37.9h1v1h-1zM15.8 37.9h1v1h-1zM17.9 37.9h1.1v1h-1.1zM20 37.9h1.1v1h-1.1zM22.1 37.9h.3v1h-.3zM11 38.4l3.2-1v2.1zM21.9 37.4l3.1 1-3.1 1.1z" fill="#f60"/>
<path d="M39 17.6h60.1v-.4l10.9 .7-10.9 .6v-.3h-60.1z" fill-rule="evenodd" fill="#00f"/>
<path d="M39 17.6h60.1v-.4l10.9 .7-10.9 .6v-.3h-60.1z" fill="none" stroke="#00f" stroke-width=".18"/>
<path d="M40 51.3l3.6-.6v.3h9v.6h-9v.3z" fill-rule="evenodd" fill="#d03ad2"/>
<path d="M40 51.3l3.6-.6v.3h9v.6h-9v.3z" fill="none" stroke="#d03ad2" stroke-width=".34"/>
<path d="M39.2 37.4h15.4v-.4l10.5 .7-10.5 .6v-.3h-15.4z" fill-rule="evenodd" fill="#00f"/>
<path d="M39.2 37.4h15.4v-.4l10.5 .7-10.5 .6v-.3h-15.4z" fill="none" stroke="#00f" stroke-width=".18"/>
<path d="M65.4 33.8a2.67 2.67 0 0 1 2.1-1h10.7a2.67 2.67 0 0 1 2.7 2.6v16.2a2.67 2.67 0 0 1-2.7 2.7h-10.7a2.67 2.67 0 0 1-2.6-2.7v-16.2v-.6z" fill-rule="evenodd" fill="#eeece1"/>
<path d="M65.4 33.8a2.67 2.67 0 0 1 2.1-1h10.7a2.67 2.67 0 0 1 2.7 2.6v16.2a2.67 2.67 0 0 1-2.7 2.7h-10.7a2.67 2.67 0 0 1-2.6-2.7v-16.2v-.6z" fill="none" stroke="#000" stroke-width=".25"/>
<path d="M81.3 41l4.4-.7v.4h25.2v.6h-25.2v.3z" fill-rule="evenodd" fill="#f00"/>
<path d="M81.3 41l4.4-.7v.4h25.2v.6h-25.2v.3z" fill="none" stroke="#000" stroke-width=".25"/>
<path d="M38.8 47.9l6-1v.5h19.7v1h-19.7v.5z" fill-rule="evenodd" fill="#f00"/>
<path d="M38.8 47.9l6-1v.5h19.7v1h-19.7v.5z" fill="none" stroke="#000" stroke-width=".25"/>
<path d="M39.2 66.1l2-.7v.4h69.6v.6h-69.6v.3z" fill-rule="evenodd" fill="#f00"/>
<path d="M39.2 66.1l2-.7v.4h69.6v.6h-69.6v.3z" fill="none" stroke="#000" stroke-width=".25"/>
<path d="M81.2 45.1l4.4-.7v.4h25.2v.6h-25.2v.3z" fill-rule="evenodd" fill="#f00"/>
<path d="M81.2 45.1l4.4-.7v.4h25.2v.6h-25.2v.3z" fill="none" stroke="#000" stroke-width=".25"/>
<path d="M81.2 47.6l4.5-.7v.4h6.4v.6h-6.4v.3z" fill-rule="evenodd" fill="#f00"/>
<path d="M81.2 47.6l4.5-.7v.4h6.4v.6h-6.4v.3z" fill="none" stroke="#000" stroke-width=".25"/>
<path d="M82 51.6l3.6-.6v.3h6.4v.6h-6.4v.3z" fill-rule="evenodd" fill="#d03ad2"/>
<path d="M82 51.6l3.6-.6v.3h6.4v.6h-6.4v.3z" fill="none" stroke="#d03ad2" stroke-width=".34"/>
<path d="M80.9 35.2h18.6v-.4l10.5 .7-10.5 .6v-.3h-18.6z" fill-rule="evenodd" fill="#00f"/>
<path d="M80.9 35.2h18.6v-.4l10.5 .7-10.5 .6v-.3h-18.6z" fill="none" stroke="#00f" stroke-width=".18"/>
<path d="M39 29h15.4v-.3l10.5 .6-10.5 .7v-.3h-15.4z" fill-rule="evenodd" fill="#00f"/>
<path d="M39 29h15.4v-.3l10.5 .6-10.5 .7v-.3h-15.4z" fill="none" stroke="#00f" stroke-width=".18"/>
<path d="M66.1 26.1l.7-.3h12.8a1.01 1.01 0 0 1 1 1v4.1a1.01 1.01 0 0 1-1 1h-12.8a1.01 1.01 0 0 1-1-1v-4.1z" fill-rule="evenodd" fill="#eeece1"/>
<path d="M66.1 26.1l.7-.3h12.8a1.01 1.01 0 0 1 1 1v4.1a1.01 1.01 0 0 1-1 1h-12.8a1.01 1.01 0 0 1-1-1v-4.1z" fill="none" stroke="#000" stroke-width=".25"/>
<g fill="#00f">
<path d="M80.8 21.6v.5h28.1v-.5zM108.5 21.2v1.4l2.1-.7z"/>
<path d="M81.1 29.2v.6h28v-.6zM108.7 28.8v1.4l2.1-.7z"/>
</g>
<path d="M39.2 60.7l2-.7v.3h69.6v.7h-69.6v.3z" fill-rule="evenodd" fill="#f00"/>
<path d="M39.2 60.7l2-.7v.3h69.6v.7h-69.6v.3z" fill="none" stroke="#000" stroke-width=".25"/>
<path d="M39.3 56.2h5.4v-.2l3.6 .5-3.6 .5v-.3h-5.4z" fill-rule="evenodd" fill="#f00"/>
<path d="M39.3 56.2h5.4v-.2l3.6 .5-3.6 .5v-.3h-5.4z" fill="none" stroke="#000" stroke-width=".25"/>
<path d="M101.9 56.3h-51" fill="none" stroke="#f00" stroke-width=".34" stroke-dasharray="1.4 1" stroke-linecap="butt"/>
<path d="M101.8 54.3v1.4h.4v-1.4zM101.8 51.8v1.4h.4v-1.4zM101.8 50.1v.7h.4v-.7zM102 48.7l-.7 2.1 .7-.7 .7 .7z" fill="#f00"/>
<path d="M66.3 19.3l.7-.3h12.8a1.01 1.01 0 0 1 1 1.1v4a1.01 1.01 0 0 1-1 1h-12.8a1.01 1.01 0 0 1-1-1v-4z" fill-rule="evenodd" fill="#eeece1"/>
<path d="M66.3 19.3l.7-.3h12.8a1.01 1.01 0 0 1 1 1.1v4a1.01 1.01 0 0 1-1 1h-12.8a1.01 1.01 0 0 1-1-1v-4z" fill="none" stroke="#000" stroke-width=".25"/>
<g fill="#00f">
<path d="M58.2 81.2v.7h51.2v-.7zM109.1 80.8v1.4l2.1-.7z"/>
<path d="M9.9 77.8h10.1v.8h-10.1zM19.6 77.4l2.4 .8-2.4 .8z"/>
</g>
<path d="M22.1 74.9l.6-.5h.3h8a1.18 1.18 0 0 1 1.2 1.2v4.7a1.18 1.18 0 0 1-1.2 1.2h-8a1.18 1.18 0 0 1-1.2-1.2v-4.7z" fill-rule="evenodd" fill="#eeece1"/>
<path d="M22.1 74.9l.6-.5h.3h8a1.18 1.18 0 0 1 1.2 1.2v4.7a1.18 1.18 0 0 1-1.2 1.2h-8a1.18 1.18 0 0 1-1.2-1.2v-4.7z" fill="none" stroke="#000" stroke-width=".25"/>
<g fill="#00f">
<path d="M32.6 77v.9h8.7v-.9zM40.9 76.6v1.8l2.6-.9z"/>
<path d="M26.7 83.3v6.7l.2 .3h15.7l-.3-.3v8.4h.7v-8.4l-.2-.4h-15.7l.3 .4v-6.7zM27.1 81.5l-1.1 2.2h2.2z"/>
</g>
<path d="M160.3 12.1l1.4-.3v.2h6.2v3.6v-3.5h-6.2v.2z" fill-rule="evenodd" fill="#d03ad2"/>
<path d="M160.3 12.1l1.4-.3v.2h6.2v3.6v-3.5h-6.2v.2z" fill="none" stroke="#d03ad2" stroke-width=".89" stroke-linecap="butt"/>
<path d="M50 84.9v1.9h4v-.8h-3.6l.4 .4v-1.5zM50.4 82.9l-.8 2.4h1.6z" fill="#d03ad2"/>
<text font-size="5" fill="#c0504d" x="153" y="77.5">U1101</text>
<text font-size="4.2" fill="#404040" x="5.9" y="5.4">红米4X L1&amp;L2 逻辑框图&amp;元器件分布图</text>
<g font-size="3.9">
<text x="225.5" y="163.4">M</text>
<text x="226.3" y="169.8">S</text>
</g>
<g font-size="3.5" fill="#c0c0c0">
<text x="84.7" y="19.4" transform="rotate(-45 84.7 19.4)">2019-03-11 10:45:01</text>
<text x="169.3" y="19.4" transform="rotate(-45 169.3 19.4)">2019-03-11 10:45:01</text>
<text x="84.7" y="72.3" transform="rotate(-45 84.7 72.3)">2019-03-11 10:45:01</text>
<text x="169.3" y="72.3" transform="rotate(-45 169.3 72.3)">2019-03-11 10:45:01</text>
<text x="84.7" y="125.2" transform="rotate(-45 84.7 125.2)">2019-03-11 10:45:01</text>
<text x="169.3" y="125.2" transform="rotate(-45 169.3 125.2)">2019-03-11 10:45:01</text>
</g>
<g font-size="3.5" fill="#c0504d">
<text x="200.2" y="23.8">U1801</text>
<text x="115.9" y="58.2">U3000</text>
</g>
<g font-size="3.2" fill="#c0504d">
<text x="152.9" y="81.7">MSM8940</text>
<text x="154.7" y="85.6">AP&amp;BP</text>
</g>
<g font-size="2.8">
<text x="178.9" y="20.9">EBI0</text>
<text x="178.5" y="29.3">SDC1</text>
<text x="199.3" y="42.9">LCD</text>
<text x="102" y="124">SENSOR</text>
</g>
<g font-size="2.8" fill="#c0504d">
<text x="194.6" y="27.3">EMMC+LPDDR3</text>
<text x="195.8" y="30.7">2/3G+16/32GB</text>
<text x="27.7" y="39.8">U3301</text>
<text x="69.2" y="43.1">U3203</text>
<text x="114.7" y="61.7">WTR2955</text>
<text x="48.8" y="76.8">U1</text>
</g>
<g font-size="2.5">
<text x="175.6" y="40.6">4 Lanes DSI</text>
<text x="193.8" y="45.9">5.0in 1280*720</text>
<text x="178.8" y="53.7">TP_I2C</text>
<text x="175.6" y="60.9">4 Lanes CSI</text>
<text x="198.8" y="63.5">J2402</text>
<text x="194.5" y="66.4">Main Camera</text>
<text x="199" y="69.4">13MP</text>
<text x="199" y="76.5">J2401</text>
<text x="176" y="82.5">2 Lanes CSI</text>
<text x="194.1" y="79.5">Front_Camera</text>
<text x="199.9" y="82.4">5MP</text>
<text x="238.4" y="91.1">USB</text>
<text x="181.5" y="127.4">SPMI</text>
<text x="203.8" y="161.3">AUDIO</text>
</g>
<g font-size="2.5" fill="#c0504d">
<text x="114.5" y="105.5">U4501</text>
<text x="198.2" y="107.6">U0501</text>
<text x="196.9" y="110.6">PMI8940</text>
<text x="199" y="113.5">PMU</text>
<text x="109.8" y="136.9">J2601</text>
<text x="198.8" y="143.1">U0701</text>
<text x="197.8" y="146.1">PM8940</text>
<text x="199.7" y="149.1">PMU</text>
<text x="147.8" y="164.7">Q2501</text>
<text x="167.6" y="168">J1902</text>
</g>
<g font-size="2.1">
<text x="145.1" y="11">RFFE1</text>
<text x="158.2" y="11">RFFE2</text>
<text x="135.6" y="19.5">RFFE5</text>
<text x="118.3" y="25.9">PRX</text>
<text x="15.6" y="37.4">PRX</text>
<text x="118.8" y="46.5">TX</text>
<text x="53.5" y="51.9">RFFE1</text>
<text x="92.9" y="52.6">RFFE1</text>
<text x="195.1" y="53.7">CTP</text>
<text x="194" y="56.3">J2301</text>
<text x="177.9" y="67">CAM_I2C</text>
<text x="118.4" y="78.5">DRX</text>
<text x="54.3" y="87.3">RFFE2</text>
<text x="100.1" y="87.5">GPS</text>
<text x="118.6" y="88">GPS</text>
<text x="219.2" y="91.4">USB_VBUS</text>
<text x="128.8" y="100.6">WLAN_BB_IQ</text>
<text x="130.8" y="108.9">WL_CMD</text>
<text x="234.9" y="117.8">VIBR</text>
<text x="54.3" y="125.3">M-Sensor</text>
<text x="56" y="122.8">U2502</text>
<text x="68.9" y="122.8">U2501</text>
<text x="68.9" y="125.3">Gyroscope</text>
<text x="82.3" y="125.3">ALS+PS+IR</text>
<text x="85" y="122.8">U2503</text>
<text x="127.2" y="121.7">SENSOR_I2C</text>
<text x="133.1" y="131.5">UIM DATA</text>
<text x="136.6" y="137.9">SD</text>
<text x="178" y="141.8">CDC_PDM</text>
<text x="132.3" y="152.2">LED_ I2C</text>
<text x="144" y="167.3">INFARED_DRV</text>
<text x="222.7" y="163.3" transform="rotate(90 222.7 163.3)">MIC</text>
<text x="161.1" y="170.6">Finger Print-Sensor</text>
<text x="230" y="169.6">MIC2101</text>
<text x="213.6" y="174.8">HEADSET</text>
<text x="20.6" y="187.4">芯片位号</text>
<text x="36.6" y="187.4">T/RX</text>
<text x="50.6" y="187.3">控制信号</text>
<text x="66.6" y="187.4">TX</text>
<text x="79.6" y="187.4">供电</text>
<text x="94.6" y="187.4">RX</text>
<text x="106.6" y="187.3">时钟</text>
</g>
<g font-size="2.1" fill="#00f">
<text x="47.7" y="16.5">PRX B3/B5/B7/B8/B20</text>
<text x="42.8" y="20.4">PRX B1/B4</text>
<text x="42.8" y="27.7">PRX B34/B39/B2</text>
<text x="42.8" y="35.8">PRX B40/B41</text>
<text x="86.2" y="34.6">PRX B40/B41</text>
<text x="59.5" y="73.3">DRX B7/B38/B41</text>
<text x="67.9" y="80.3">DRX B1/B3/B4/B5/B8/B20/B39/B40</text>
</g>
<g font-size="2.1" fill="#c0504d">
<text x="70.5" y="21.5">U3414</text>
<text x="70.1" y="24">RX-SW</text>
<text x="70.3" y="28.3">U3409</text>
<text x="69.9" y="30.8">RX-SW</text>
<text x="27" y="45.1">&amp;GSM PA</text>
<text x="27.7" y="42.5">ANT SW</text>
<text x="68.7" y="45.8">L/M/H PA</text>
<text x="24" y="77.9">U3501</text>
<text x="82.4" y="76.4">RX-SW</text>
<text x="82.8" y="73.9">U3602</text>
<text x="46.3" y="79.5">DRX-SW</text>
<text x="85.4" y="89.1">U4901</text>
<text x="39.9" y="103.6">U4502</text>
<text x="77.6" y="103.5">FL4501</text>
<text x="112.4" y="110.7">BT/WIFI/FM</text>
<text x="113.3" y="108.2">WCN3615</text>
<text x="117.3" y="153">U1901</text>
<text x="220.8" y="153.2">SPK-PA</text>
<text x="221.7" y="150.6">U2101</text>
</g>
<g font-size="2.1" fill="#f30">
<text x="41.2" y="40.7">TX B1/B2/</text>
<text x="86.2" y="39.4">TX B7/B38/B40/B41</text>
<text x="41.2" y="43.3">B3/B4/B5/B7/B8/B20/B</text>
<text x="41.2" y="45.8">34/B39/B40/B41</text>
<text x="86.2" y="43.6">TX B1/B2/B3/B34/B39</text>
<text x="92.4" y="48.2">TX B5/B8/B20</text>
<text x="45" y="55.1">TX B5/B8/B20</text>
<text x="69.9" y="59.5">TX B5 B8 B20 GSM_LB</text>
<text x="75.2" y="64.8">TX GSM_HB</text>
</g>
<text font-size="2.1" fill="#f00" x="113.1" y="155.4">RGB LED DRV</text>
<g font-size="1.8">
<text x="232" y="22.8">from U0701</text>
<text x="10.3" y="27.4">U3101</text>
<text x="219.7" y="41.6">VSP/VSN</text>
<text x="230.8" y="41.6">from U0501</text>
<text x="219.7" y="46.7">BL LED</text>
<text x="229.4" y="46.7">from U0501</text>
<text x="209.9" y="55.3">form U0701</text>
<text x="9.2" y="67.6">J3503</text>
<text x="11.6" y="76.6">HGH-BAND</text>
<text x="14.6" y="74.5">DRX</text>
<text x="28.1" y="88.7">LOW-BAND</text>
<text x="71" y="85">J4901</text>
<text x="192" y="86.5">USB_DP/DM</text>
<text x="17.3" y="96.2">J4501</text>
<text x="92.6" y="101.8">WL_BT_RFIO</text>
<text x="206.8" y="101.1">SW</text>
<text x="205" y="103.3">Charger</text>
<text x="193.5" y="119.4">SMPI</text>
<text x="199.9" y="126.7" transform="rotate(90 199.9 126.7)">RST</text>
<text x="209" y="128.9">PWR_KEY</text>
<text x="121.5" y="133.2">SIM1/2</text>
<text x="122.8" y="140.1">TF</text>
<text x="193.1" y="141.1">SMPI</text>
<text x="226" y="143.7">X0701</text>
<text x="224.9" y="145.8">19.2MHz</text>
<text x="180.5" y="154.3">SLEEP_CLK</text>
<text x="183.4" y="150.7">BB_CLK</text>
<text x="171.2" y="158.1" transform="rotate(90 171.2 158.1)">FP SPI</text>
<text x="183.6" y="157.3">RF_CLK</text>
<text x="217.5" y="157.1">RECEIVER</text>
<text x="192.7" y="163.2">DCDCs</text>
<text x="192.7" y="165.3">LDOs</text>
</g>
<text font-size="1.8" fill="#00f" x="132.5" y="85.4">GPS_BB_IQ</text>
<g font-size="1.4" fill="#00f">
<text x="131.2" y="25.9">WTR0_PRXBB_IQ</text>
<text x="131.1" y="78.6">WTR0_DRXBB_IQ</text>
</g>
<text font-size="1.4" fill="#f30" x="133" y="50.7">WTR0_TXBB_IQ</text>
<g font-size="1.4">
<text x="95.6" y="69.7">CLK from PMU</text>
<text x="94.9" y="111.8">CLK from PMU</text>
<text x="223.7" y="109.8">FLASH LED</text>
<text x="224.4" y="113.9">BL LED</text>
<text x="224" y="117.6">VSP/VSN</text>
<text x="129.3" y="146.1">CLK from PMU</text>
<text x="90.6" y="154.3">from U0701 VREG_L10</text>
</g>
<g font-size="1.4" fill="#c0504d">
<text x="24.8" y="79.7">RX-SW</text>
<text x="85.4" y="90.9">GPS-LNA</text>
</g>
</svg>
